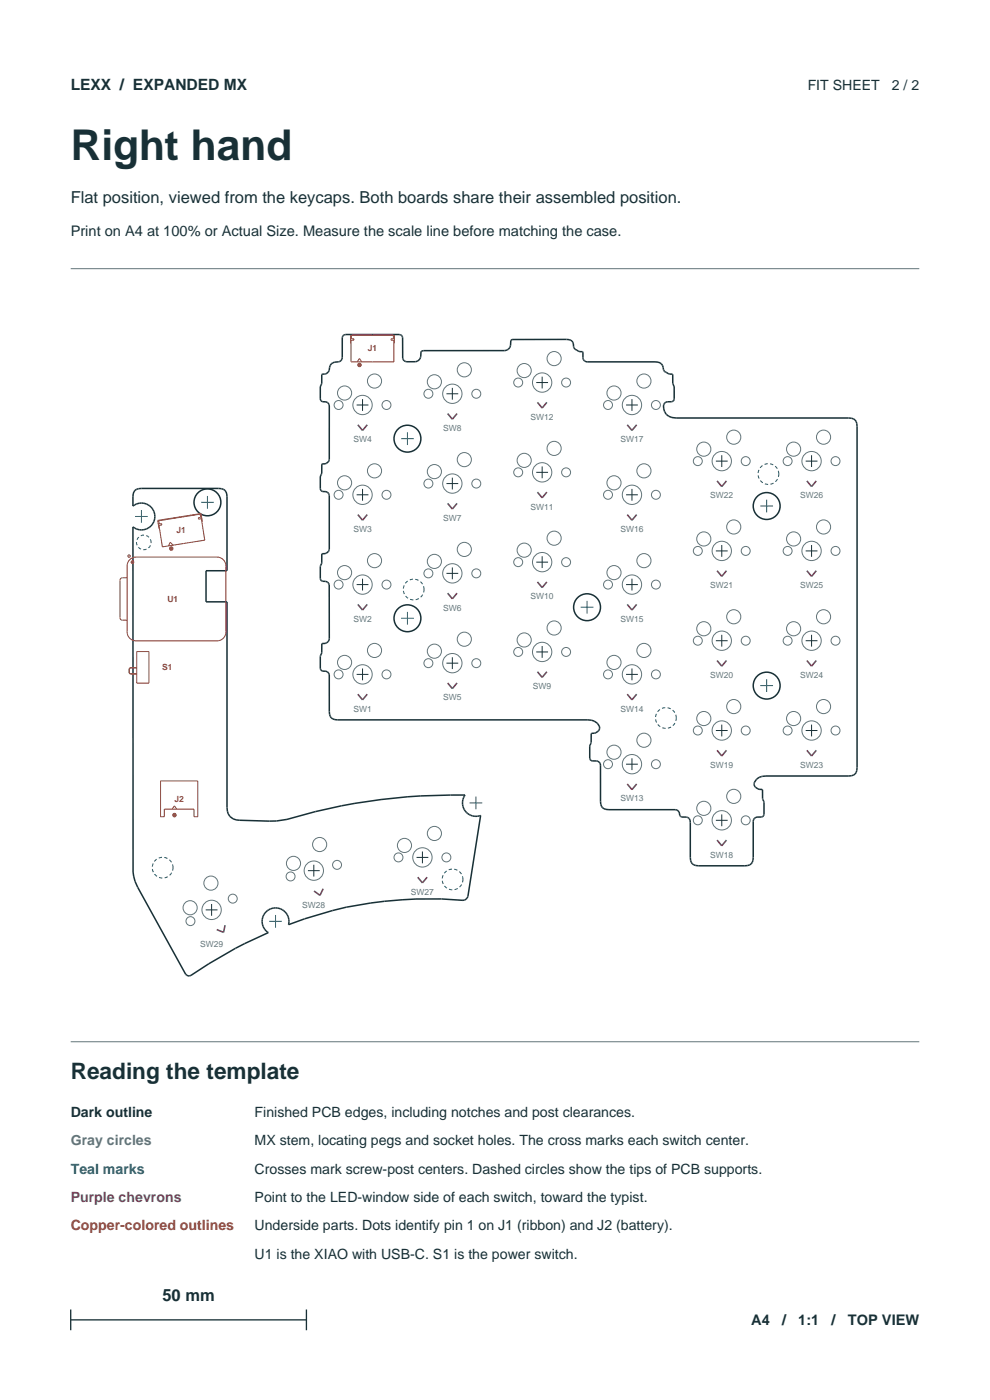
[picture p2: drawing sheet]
<svg xmlns="http://www.w3.org/2000/svg" width="210mm" height="297mm" viewBox="0 0 210 297" stroke-linecap="round" stroke-linejoin="round" font-family="sans-serif">
<g fill="none" stroke="#62757a" stroke-width=".21">
<path d="M15 57h180"/>
<circle cx="98.5" cy="78.5" r="1.5"/>
<circle cx="111.2" cy="78.6" r="1.5"/>
<circle cx="117.5" cy="76.1" r="1.5"/>
<circle cx="71.8" cy="85.9" r=".95"/>
<circle cx="73.1" cy="83.4" r="1.5"/>
<circle cx="76.9" cy="85.9" r="2.05"/>
<circle cx="79.4" cy="99.9" r="1.5"/>
<circle cx="79.4" cy="80.8" r="1.5"/>
<circle cx="82" cy="85.9" r=".95"/>
<circle cx="90.9" cy="83.5" r=".95"/>
<circle cx="92.1" cy="81" r="1.5"/>
<circle cx="96" cy="83.5" r="2.05"/>
<circle cx="98.5" cy="97.5" r="1.5"/>
<circle cx="101" cy="83.5" r=".95"/>
<circle cx="109.9" cy="81.2" r=".95"/>
<circle cx="111.2" cy="97.7" r="1.5"/>
<circle cx="115" cy="81.2" r="2.05"/>
<circle cx="117.5" cy="95.1" r="1.5"/>
<circle cx="120.1" cy="81.2" r=".95"/>
<circle cx="129" cy="85.9" r=".95"/>
<circle cx="130.2" cy="83.4" r="1.5"/>
<circle cx="134.1" cy="85.9" r="2.05"/>
<circle cx="136.6" cy="80.8" r="1.5"/>
<circle cx="136.6" cy="99.9" r="1.5"/>
<circle cx="139.1" cy="85.9" r=".95"/>
<circle cx="148" cy="97.8" r=".95"/>
<circle cx="149.3" cy="95.3" r="1.5"/>
<circle cx="153.1" cy="97.8" r="2.05"/>
<circle cx="155.6" cy="92.7" r="1.5"/>
<circle cx="158.2" cy="97.8" r=".95"/>
<circle cx="167.1" cy="97.8" r=".95"/>
<circle cx="168.3" cy="95.3" r="1.5"/>
<circle cx="172.2" cy="97.8" r="2.05"/>
<circle cx="174.7" cy="92.7" r="1.5"/>
<circle cx="177.2" cy="97.8" r=".95"/>
<circle cx="71.8" cy="105" r=".95"/>
<circle cx="73.1" cy="102.4" r="1.5"/>
<circle cx="76.9" cy="105" r="2.05"/>
<circle cx="79.4" cy="118.9" r="1.5"/>
<circle cx="82" cy="105" r=".95"/>
<circle cx="90.9" cy="102.6" r=".95"/>
<circle cx="92.1" cy="100" r="1.5"/>
<circle cx="92.1" cy="119.1" r="1.5"/>
<circle cx="96" cy="102.6" r="2.05"/>
<circle cx="98.5" cy="116.6" r="1.5"/>
<circle cx="101" cy="102.6" r=".95"/>
<circle cx="109.9" cy="119.3" r=".95"/>
<circle cx="109.9" cy="100.2" r=".95"/>
<circle cx="111.2" cy="116.7" r="1.5"/>
<circle cx="115" cy="119.3" r="2.05"/>
<circle cx="115" cy="100.2" r="2.05"/>
<circle cx="117.5" cy="114.2" r="1.5"/>
<circle cx="120.1" cy="119.3" r=".95"/>
<circle cx="120.1" cy="100.2" r=".95"/>
<circle cx="129" cy="105" r=".95"/>
<circle cx="130.2" cy="102.4" r="1.5"/>
<circle cx="134.1" cy="105" r="2.05"/>
<circle cx="136.6" cy="118.9" r="1.5"/>
<circle cx="139.1" cy="105" r=".95"/>
<circle cx="148" cy="116.9" r=".95"/>
<circle cx="149.3" cy="114.3" r="1.5"/>
<circle cx="153.1" cy="116.9" r="2.05"/>
<circle cx="155.6" cy="111.8" r="1.5"/>
<circle cx="158.2" cy="116.9" r=".95"/>
<circle cx="167.1" cy="116.9" r=".95"/>
<circle cx="168.3" cy="114.3" r="1.5"/>
<circle cx="172.2" cy="116.9" r="2.05"/>
<circle cx="174.7" cy="111.8" r="1.5"/>
<circle cx="177.2" cy="116.9" r=".95"/>
<circle cx="71.8" cy="124" r=".95"/>
<circle cx="73.1" cy="121.5" r="1.5"/>
<circle cx="76.9" cy="124" r="2.05"/>
<circle cx="79.4" cy="138" r="1.5"/>
<circle cx="82" cy="124" r=".95"/>
<circle cx="90.9" cy="121.6" r=".95"/>
<circle cx="92.1" cy="138.1" r="1.5"/>
<circle cx="96" cy="121.6" r="2.05"/>
<circle cx="98.5" cy="135.6" r="1.5"/>
<circle cx="101" cy="121.6" r=".95"/>
<circle cx="109.9" cy="138.3" r=".95"/>
<circle cx="111.2" cy="135.8" r="1.5"/>
<circle cx="115" cy="138.3" r="2.05"/>
<circle cx="117.5" cy="133.2" r="1.5"/>
<circle cx="120.1" cy="138.3" r=".95"/>
<circle cx="129" cy="124" r=".95"/>
<circle cx="130.2" cy="121.5" r="1.5"/>
<circle cx="134.1" cy="124" r="2.05"/>
<circle cx="136.6" cy="138" r="1.5"/>
<circle cx="139.1" cy="124" r=".95"/>
<circle cx="148" cy="135.9" r=".95"/>
<circle cx="149.3" cy="133.4" r="1.5"/>
<circle cx="153.1" cy="135.9" r="2.05"/>
<circle cx="155.6" cy="130.8" r="1.5"/>
<circle cx="158.2" cy="135.9" r=".95"/>
<circle cx="167.1" cy="135.9" r=".95"/>
<circle cx="168.3" cy="133.4" r="1.5"/>
<circle cx="172.2" cy="135.9" r="2.05"/>
<circle cx="174.7" cy="130.8" r="1.5"/>
<circle cx="177.2" cy="135.9" r=".95"/>
<circle cx="71.8" cy="143.1" r=".95"/>
<circle cx="73.1" cy="140.5" r="1.5"/>
<circle cx="76.9" cy="143.1" r="2.05"/>
<circle cx="82" cy="143.1" r=".95"/>
<circle cx="90.9" cy="140.7" r=".95"/>
<circle cx="96" cy="140.7" r="2.05"/>
<circle cx="101" cy="140.7" r=".95"/>
<circle cx="129" cy="143.1" r=".95"/>
<circle cx="130.2" cy="159.6" r="1.5"/>
<circle cx="130.2" cy="140.5" r="1.5"/>
<circle cx="134.1" cy="143.1" r="2.05"/>
<circle cx="136.6" cy="157" r="1.5"/>
<circle cx="139.1" cy="143.1" r=".95"/>
<circle cx="148" cy="155" r=".95"/>
<circle cx="149.3" cy="152.4" r="1.5"/>
<circle cx="153.1" cy="155" r="2.05"/>
<circle cx="155.6" cy="149.9" r="1.5"/>
<circle cx="158.2" cy="155" r=".95"/>
<circle cx="167.1" cy="155" r=".95"/>
<circle cx="168.3" cy="152.4" r="1.5"/>
<circle cx="172.2" cy="155" r="2.05"/>
<circle cx="174.7" cy="149.9" r="1.5"/>
<circle cx="177.2" cy="155" r=".95"/>
<circle cx="129" cy="162.1" r=".95"/>
<circle cx="134.1" cy="162.1" r="2.05"/>
<circle cx="139.1" cy="162.1" r=".95"/>
<circle cx="148" cy="174" r=".95"/>
<circle cx="149.3" cy="171.5" r="1.5"/>
<circle cx="153.1" cy="174" r="2.05"/>
<circle cx="155.6" cy="168.9" r="1.5"/>
<circle cx="158.2" cy="174" r=".95"/>
</g>
<g fill="none" stroke="#183036" stroke-width=".32">
<path d="M72.9 71.1l.4-.1h11.7l.4 .6v4.4a.9 .9 0 0 0 .9 .7h1.9a1.57 1.57 0 0 0 1.1-2l.1-.2 .4-.1h17.2l.8-.3a1.82 1.82 0 0 0 .5-1.8l.3-.3h11.6a1.35 1.35 0 0 1 1.5 1.7 2.47 2.47 0 0 0 2 1l.1 1.6 .3 .3 .5 .2h14.3a1.63 1.63 0 0 1 1.9 1.8 2.52 2.52 0 0 0 1.9 .9v1.8l.3 .8v2.5a.6 .6 0 0 1-.6 .6l-1.2 .1a1.65 1.65 0 0 0 .1 2.5 2.48 2.48 0 0 0 2.1 .9h36.6a1.54 1.54 0 0 1 1.8 1.8v72.3a1.52 1.52 0 0 1-1.7 1.8h-17.6a2.14 2.14 0 0 0-2.5 1.9l.2 .4a2 2 0 0 0 1.5 .6l.1 1.9 .3 .8v2.6l-.3 .5a2.44 2.44 0 0 0-1.8 .3l-.2 .6v7.7a1.52 1.52 0 0 1-1.8 1.8h-9.8a1.53 1.53 0 0 1-1.8-1.8v-7.4a.97 .97 0 0 0-.8-1.2h-.9l-.5-.4a1.01 1.01 0 0 0-1-1.1h-14a1.52 1.52 0 0 1-1.8-1.8v-7.7l-.3-.6a2.44 2.44 0 0 0-1.7-.4l-.3-.4v-2.6l.3-.8v-1.9a1.39 1.39 0 0 0 1.7-1.6 2.41 2.41 0 0 0-2.4-1.3h-53.1a1.54 1.54 0 0 1-1.7-1.8l-.1-7.7a1.14 1.14 0 0 0-1.5-.9l-.4-.5v-2.5l.3-.8 .1-1.9a1.34 1.34 0 0 0 1.6-1.1l-.1-11.4a1.06 1.06 0 0 0-1.4-.8l-.4-.3-.1-.3v-2.5l.3-.8 .1-1.9a1.39 1.39 0 0 0 1.5-1v-11.4a1.13 1.13 0 0 0-1.5-.9l-.3-.3-.1-.2v-2.5l.3-.8 .1-1.9a1.37 1.37 0 0 0 1.5-1l-.1-11.8a1.2 1.2 0 0 0-1.4-.5l-.4-.6v-2.5l.3-.8 .1-1.9a1.37 1.37 0 0 0 1.6-1.5 1.5 1.5 0 0 1 1.9-1.1 .9 .9 0 0 0 .8-.9v-4.3z"/>
<circle cx="86.4" cy="93.1" r="2.85"/>
<circle cx="162.6" cy="107.3" r="2.85"/>
<circle cx="86.4" cy="131.2" r="2.85"/>
<circle cx="124.5" cy="128.8" r="2.85"/>
<circle cx="162.6" cy="145.4" r="2.85"/>
</g>
<g fill="none" stroke="#183036" stroke-width=".21">
<path d="M115 79.9v2.5M75.7 85.9h2.5M76.9 84.7v2.5M94.7 83.5h2.5M96 82.3v2.5M113.8 81.2h2.5M115 99v2.5M132.8 85.9h2.5M134.1 84.7v2.5M151.9 97.8h2.5M153.1 96.6v2.5M170.9 97.8h2.5"/>
<path d="M172.2 96.6v2.5M75.7 105h2.5M76.9 103.7v2.5M94.7 102.6h2.5M96 101.3v2.5M113.8 119.3h2.5M113.8 100.2h2.5M115 118v2.5M132.8 105h2.5M134.1 103.7v2.5M151.9 116.9h2.5M153.1 115.6v2.5"/>
<path d="M170.9 116.9h2.5M172.2 115.6v2.5M75.7 124h2.5M76.9 122.8v2.5M94.7 121.6h2.5M96 120.4v2.5M96 139.4v2.5M113.8 138.3h2.5M115 137.1v2.5M132.8 124h2.5M134.1 122.8v2.5M151.9 135.9h2.5"/>
<path d="M153.1 134.7v2.5M170.9 135.9h2.5M172.2 134.7v2.5M75.7 143.1h2.5M76.9 141.8v2.5M94.7 140.7h2.5M132.8 143.1h2.5M134.1 141.8v2.5M151.9 155h2.5M153.1 153.7v2.5M170.9 155h2.5M172.2 153.7v2.5"/>
<path d="M132.8 162.1h2.5M134.1 160.9v2.5M151.9 174h2.5M153.1 172.8v2.5"/>
</g>
<g fill="none" stroke="#653974" stroke-width=".34">
<path d="M75.9 90.1l1 1.2 1-1.2M95 87.7l1 1.2 1-1.2M114 85.4l1 1.2 1-1.2M133.1 90.1l1 1.2 1-1.2M75.9 109.2l1 1.2 1-1.2M95 106.8l1 1.2 1-1.2M114 104.4l1 1.2 1-1.2M133.1 109.2l1 1.2 1-1.2M152.1 102l1 1.2 1-1.2M171.2 102l1 1.2 1-1.2M75.9 128.2l1 1.2 1-1.2M95 125.8l1 1.2 1-1.2"/>
<path d="M114 123.5l1 1.2 1-1.2M133.1 128.2l1 1.2 1-1.2M152.1 121.1l1 1.2 1-1.2M171.2 121.1l1 1.2 1-1.2M75.9 147.3l1 1.2 1-1.2M95 144.9l1 1.2 1-1.2M114 142.5l1 1.2 1-1.2M133.1 147.3l1 1.2 1-1.2M152.1 159.2l1 1.2 1-1.2M152.1 140.1l1 1.2 1-1.2M171.2 140.1l1 1.2 1-1.2M171.2 159.2l1 1.2 1-1.2"/>
<path d="M133.1 166.3l1 1.2 1-1.2M152.1 178.2l1 1.2 1-1.2"/>
</g>
<path d="M74.4 72.8v-1.7h9.3v1.7M74.6 71.2h8.9v.7h-.5v.3h.6v4.6h-9.1v-4.6h.6v-.3h-.5zM75.8 76.8l.5-.7 .5 .7" fill="none" stroke="#9b4a26" stroke-width=".22"/>
<circle cx="76.3" cy="77.4" r=".48" fill="#9b4a26"/>
<g fill="none" stroke="#183036" stroke-width=".32">
<path d="M28.6 104l.8-.3 .6-.1h16.4a1.52 1.52 0 0 1 1.8 1.8v15.7h-4.5v6.6h4.5v43.6a2.45 2.45 0 0 0 2.5 2.7l6.4 .2h1.5l2.3-.4a123.9 123.9 0 0 1 37.7-5.1 2.84 2.84 0 0 0 .1 3.4 2.84 2.84 0 0 0 3.3 .9l-2.8 17.2a1.13 1.13 0 0 1-1 .8 83 83 0 0 0-37 5.2 2.85 2.85 0 0 0-3.8-3.4 2.85 2.85 0 0 0-.5 5.1 93.2 93.2 0 0 0-16.4 9 .85 .85 0 0 1-1.1-.2l-10.2-18.5-.6-1.2-.4-2v-73.2a2.85 2.85 0 0 0 3.9-.3 2.85 2.85 0 0 0 0-3.9 2.85 2.85 0 0 0-3.9-.2l.1-2.6z"/>
<circle cx="44" cy="106.6" r="2.85"/>
</g>
<g fill="none" stroke="#62757a" stroke-width=".21">
<circle cx="67.8" cy="179.2" r="1.5"/>
<circle cx="85.8" cy="179.4" r="1.5"/>
<circle cx="92.1" cy="176.8" r="1.5"/>
<circle cx="40.3" cy="192.6" r="1.5"/>
<circle cx="40.4" cy="195.4" r=".95"/>
<circle cx="44.7" cy="187.3" r="1.5"/>
<circle cx="44.9" cy="193" r="2.05"/>
<circle cx="49.4" cy="190.6" r=".95"/>
<circle cx="61.6" cy="185.9" r=".95"/>
<circle cx="62.3" cy="183.2" r="1.5"/>
<circle cx="66.6" cy="184.7" r="2.05"/>
<circle cx="71.5" cy="183.5" r=".95"/>
<circle cx="84.5" cy="181.9" r=".95"/>
<circle cx="89.6" cy="181.9" r="2.05"/>
<circle cx="94.7" cy="181.9" r=".95"/>
</g>
<path d="M43.6 193h2.5M44.9 191.8v2.5M65.3 184.7h2.5M66.6 183.5v2.5M88.4 181.9h2.5M89.6 180.6v2.5" fill="none" stroke="#183036" stroke-width=".21"/>
<path d="M47.7 196.3l-.3 1.5-1.4-.6M68.6 188.5l-.7 1.4-1.3-.9M88.6 186.1l1 1.2 1-1.2" fill="none" stroke="#653974" stroke-width=".34"/>
<path d="M34.1 165.7h7.9v7.6h-.8v-1.6h-6.3v1.6h-.8zM36.5 171.7l.5-.7 .5 .7" fill="none" stroke="#9b4a26" stroke-width=".22"/>
<circle cx="37" cy="172.9" r=".48" fill="#9b4a26"/>
<g fill="none" stroke="#9b4a26" stroke-width=".22">
<path d="M27.5 118.7l.6-.4 .8-.1h17.1a1.9 1.9 0 0 1 1.9 1.9v14a1.9 1.9 0 0 1-1.9 1.9h-17.1a1.9 1.9 0 0 1-1.9-1.9v-14l.1-.7zM33.7 110.5l8.8-1.4 .1 .7h-.5v.3l.6-.1 .7 4.6-9 1.4-.7-4.5 .6-.1v-.3l-.5 .1zM36.7 115.7l-.6-.7-.4 .8M42.9 110.7l-.3-1.8-9.1 1.5 .2 1.7M27 122.6h-1.2l-.3 .5v8.1l.3 .4h1.2M29 138.2h2.6v6.7h-2.6zM27.7 141.7l-.2 .2v.9l.2 .2M29 141.7h-1.4l-.2 .2v.9l.2 .2h1.4"/>
<circle cx="27.4" cy="118" r=".25"/>
<circle cx="28.1" cy="119.2" r=".25"/>
</g>
<circle cx="36.3" cy="116.4" r=".48" fill="#9b4a26"/>
<g fill="none" stroke="#126678" stroke-width=".21">
<path d="M85.1 93.1h2.7M86.4 91.7v2.7M28.7 109.6h2.7M30 108.2v2.7M42.7 106.6h2.7M44 105.2v2.7M161.3 107.3h2.7M162.6 106v2.7M85.1 131.2h2.7M86.4 129.8v2.7M123.2 128.8h2.7M124.5 127.5v2.7"/>
<path d="M161.3 145.4h2.7M162.6 144.1v2.7M99.6 170.3h2.7M101 169v2.7M57.1 195.5h2.7M58.4 194.1v2.7"/>
</g>
<path d="M32.1 115.1a1.55 1.55 0 0 0-2.2-1.4 1.55 1.55 0 0 0-.4 2.5 1.55 1.55 0 0 0 2.5-.6l.1-.5M165.2 100.6a2.2 2.2 0 0 0-3.1-2 2.2 2.2 0 0 0-.5 3.6 2.2 2.2 0 0 0 3.5-1l.1-.6M90 125.1a2.2 2.2 0 0 0-3.2-2 2.2 2.2 0 0 0-.5 3.6 2.2 2.2 0 0 0 3.6-1l.1-.6M143.5 152.3a2.2 2.2 0 0 0-3.2-2 2.2 2.2 0 0 0-.5 3.7 2.2 2.2 0 0 0 3.6-1.1l.1-.6M36.7 184.1a2.2 2.2 0 0 0-3.1-2 2.2 2.2 0 0 0-.5 3.6 2.2 2.2 0 0 0 3.5-1l.1-.6M98.2 186.6a2.2 2.2 0 0 0-3.1-2 2.2 2.2 0 0 0-.5 3.6 2.2 2.2 0 0 0 3.5-1l.1-.6" fill="none" stroke="#126678" stroke-width=".22" stroke-dasharray=".7 .5" stroke-linecap="butt"/>
<path d="M15 221h180" fill="none" stroke="#62757a" stroke-width=".21"/>
<path d="M15 277.8v4.4M65 277.8v4.4M15 280h50" fill="none" stroke="#183036" stroke-width=".28"/>
<text font-size="9" fill="#183036" x="15" y="34">Right hand</text>
<text font-size="4.8" fill="#183036" x="15" y="229">Reading the template</text>
<g font-size="3.5" fill="#183036">
<text x="15" y="43">Flat position, viewed from the keycaps. Both boards share their assembled position.</text>
<text x="34.5" y="276">50 mm</text>
</g>
<text font-size="3.3" fill="#183036" x="15" y="19">LEXX / EXPANDED MX</text>
<g font-size="3.1" fill="#183036">
<text x="15" y="50">Print on A4 at 100% or Actual Size. Measure the scale line before matching the case.</text>
<text x="159.3" y="281">A4</text>
<text x="165.9" y="281">/</text>
<text x="169.3" y="281">1:1</text>
<text x="176.4" y="281">/</text>
<text x="179.8" y="281">TOP VIEW</text>
</g>
<g font-size="3" fill="#183036">
<text x="171.3" y="19">FIT SHEET</text>
<text x="189.2" y="19">2 / 2</text>
<text x="15" y="237">Dark outline</text>
<text x="54" y="237">Finished PCB edges, including notches and post clearances.</text>
<text x="54" y="243">MX stem, locating pegs and socket holes. The cross marks each switch center.</text>
<text x="54" y="249">Crosses mark screw-post centers. Dashed circles show the tips of PCB supports.</text>
<text x="54" y="255">Point to the LED-window side of each switch, toward the typist.</text>
<text x="54" y="261">Underside parts. Dots identify pin 1 on J1 (ribbon) and J2 (battery).</text>
<text x="54" y="267">U1 is the XIAO with USB-C. S1 is the power switch.</text>
</g>
<text font-size="3" fill="#62757a" x="15" y="243">Gray circles</text>
<text font-size="3" fill="#126678" x="15" y="249">Teal marks</text>
<text font-size="3" fill="#653974" x="15" y="255">Purple chevrons</text>
<text font-size="3" fill="#9b4a26" x="15" y="261">Copper-colored outlines</text>
<g font-size="1.8" fill="#9b4a26">
<text x="78" y="74.6">J1</text>
<text x="37.4" y="113.1">J1</text>
<text x="35.5" y="127.7">U1</text>
<text x="34.4" y="142.2">S1</text>
<text x="37" y="170.1">J2</text>
</g>
<g font-size="1.8" fill="#62757a">
<text x="112.6" y="89.1">SW12</text>
<text x="75" y="93.8">SW4</text>
<text x="94" y="91.4">SW8</text>
<text x="131.6" y="93.8">SW17</text>
<text x="150.7" y="105.7">SW22</text>
<text x="169.7" y="105.7">SW26</text>
<text x="75" y="112.9">SW3</text>
<text x="94" y="110.5">SW7</text>
<text x="112.6" y="108.1">SW11</text>
<text x="131.6" y="112.9">SW16</text>
<text x="150.7" y="124.8">SW21</text>
<text x="169.7" y="124.8">SW25</text>
<text x="75" y="131.9">SW2</text>
<text x="94" y="129.5">SW6</text>
<text x="112.6" y="127.2">SW10</text>
<text x="131.6" y="131.9">SW15</text>
<text x="150.7" y="143.8">SW20</text>
<text x="169.7" y="143.8">SW24</text>
<text x="94" y="148.6">SW5</text>
<text x="113.1" y="146.2">SW9</text>
<text x="75" y="151">SW1</text>
<text x="131.6" y="151">SW14</text>
<text x="150.7" y="162.9">SW19</text>
<text x="169.7" y="162.9">SW23</text>
<text x="131.6" y="170">SW13</text>
<text x="150.7" y="181.9">SW18</text>
<text x="87.2" y="189.8">SW27</text>
<text x="64.1" y="192.6">SW28</text>
<text x="42.4" y="200.9">SW29</text>
</g>
</svg>
